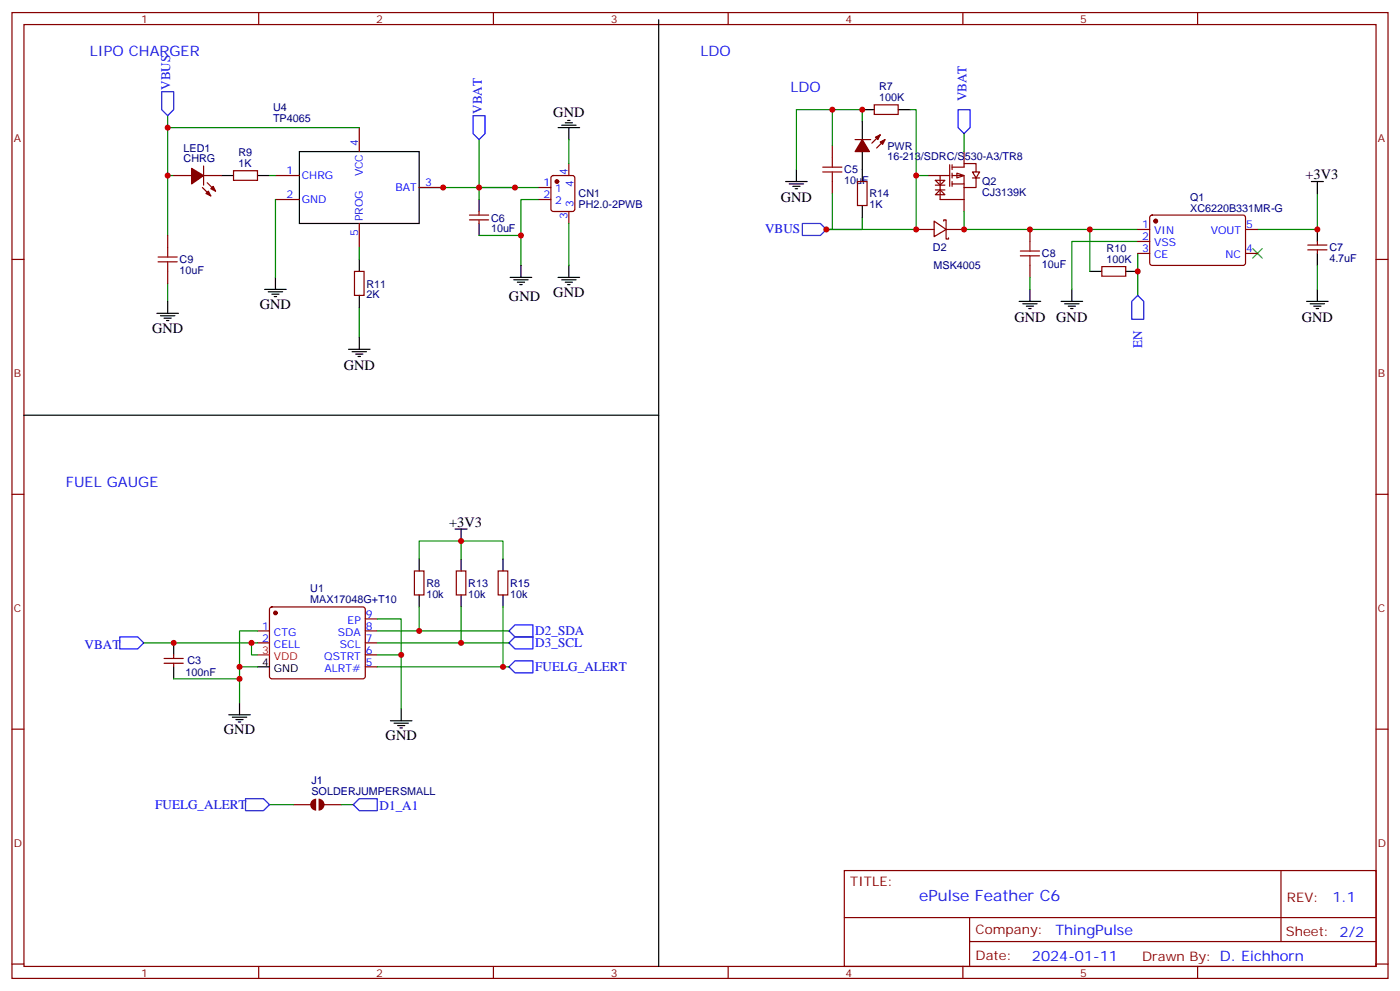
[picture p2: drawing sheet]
<svg xmlns="http://www.w3.org/2000/svg" width="412mm" height="292mm" viewBox="0 0 412 292" stroke-linecap="round" stroke-linejoin="round" font-family="sans-serif">
<g fill="none" stroke="#870000" stroke-width=".35">
<path d="M3.5 3.7h405.4v284.3h-405.4zM7.1 7.2h398.2v277.3h-398.2zM76.2 3.7v3.5M145.3 3.7v3.5M214.5 3.7v3.5M283.6 3.7v3.5M352.8 3.7v3.5M68.8 50.3h7v2.8h-7zM273.4 51.7h6.4M275.5 53.1h2.8l-1.4 1.4zM275.5 57.3l1.4-1.4 1.4 1.4zM275.5 54.5h2.8"/>
<path d="M275.5 55.9h2.8M276.9 51.7v7h7.1M284 44.6v3.6M284 55.2v7.1M3.5 76.4h3.6M303.4 67.6v3.5M303.4 78.1v3.6M385.2 73.6h5.7M385.2 72.1h5.7M388.1 71.1v1M388.1 73.6v1M405.3 76.4h3.6"/>
<path d="M3.5 145.5h3.6M405.3 145.5h3.6M3.5 214.7h3.6M405.3 214.7h3.6M248.7 256.3h156.6v28.2h-156.6zM377.3 256.3v20.9M248.7 270.1h156.5M285.6 277.2h119.6M285.6 270.1v14.2M3.5 283.8h3.6M76.2 284.5v3.5M145.3 284.5v3.5"/>
<path d="M214.5 284.5v3.5M283.6 284.5v3.5M352.8 284.5v3.5M405.3 283.8h3.6"/>
</g>
<path d="M49.4 34v35.3M123.5 55.2h35.2M141.1 41.1v14.1h10.6M158.7 58.7h-5.2v19.4M388.1 57v10.6h-17.7M284 67.6h51.1M335.1 71.1h-19.4v14.1M388.1 78.1v7.1M49.4 83.4v5.3M105.8 90.5v8.8M303.4 81.7v3.5" fill="none" stroke="#008700" stroke-width=".35"/>
<path d="M47.6 27h3.6v5.3l-1.8 1.7-1.8-1.7zM139.3 34h3.6v5.3l-1.8 1.8-1.8-1.8zM282.2 32.3h3.6v5.3l-1.8 1.7-1.8-1.7zM236.4 65.8h5.3l1.7 1.8-1.7 1.7h-5.3z" fill="none" stroke="#00f" stroke-width=".35"/>
<g fill="none" stroke="#000" stroke-width=".35">
<path d="M164.4 37.6h6.3M165.5 36.9h4.2M166.5 36.2h2.1M167.2 35.5h.7M167.6 37.6v3.5M65.3 51.7h3.5M75.8 51.7h3.6M386.3 53.4h3.5M388.1 53.4v3.6M153.5 78.1v3.6M167.6 78.1v3.6M388.1 67.6v3.5"/>
<path d="M388.1 74.6v3.5M46.2 92.3h6.4M47.3 93h4.2M48.3 93.7h2.1M49 94.4h.7M49.4 88.7v3.6M78 85.2h6.3M79 85.9h4.3M80.1 86.6h2.1M80.8 87.3h.7M81.1 81.7v3.5M105.8 99.3v3.5"/>
<path d="M150.3 81.7h6.3M151.3 82.4h4.3M152.4 83.1h2.1M153.1 83.8h.7M164.4 81.7h6.3M165.5 82.4h4.2M166.5 83.1h2.1M167.2 83.8h.7M300.2 88.7h6.4M301.3 89.4h4.2M302.3 90.1h2.1M303 90.8h.7"/>
<path d="M303.4 85.2v3.5M312.6 88.7h6.3M313.6 89.4h4.3M314.7 90.1h2.1M315.4 90.8h.7M315.7 85.2v3.5M384.9 88.7h6.3M385.9 89.4h4.3M387 90.1h2.1M387.7 90.8h.7M388.1 85.2v3.5M102.7 102.8h6.3"/>
<path d="M103.7 103.5h4.2M104.8 104.2h2.1M105.5 105h.7"/>
</g>
<path d="M300.6 73.9h5.6M300.6 75.3h5.6M303.4 71.1v2.8M303.4 75.3v2.8" fill="none" stroke="#a10000" stroke-width=".35"/>
<path d="M369 73.2l2.8 2.8M371.8 73.2l-2.8 2.8" fill="none" stroke="#3c3" stroke-width=".35"/>
<g fill="#fff" stroke="#870000" stroke-width=".35">
<path d="M281.9 51l2.1 .7-2.1 .7z"/>
<path d="M286.5 50.6h2.1l-1.1 1.8z"/>
</g>
<g fill="none" stroke="#870000" stroke-width=".35">
<path d="M105.8 37.6v7M257.5 30.9h7.1v2.8h-7.1zM259.3 39.7l-2.5 2.5M51.2 51.7h5.2M59.6 55.2l2.5 2.5M60 51.7h5.3M60 48.9v5.6M61 53.8l2.5 2.5M81.1 58.7h7.1M81.1 51.7h7.1M123.5 55.2h7M158.7 55.2h3.6"/>
<path d="M158.7 58.7h3.6M162.5 51.9l.5-.2h5.6l.7 .4v9.5l-.4 .6-5.9 .1-.7-.5v-9.4zM167.6 48.2v3.5M245.2 42.9v3.5M245.2 53.4v3.6M251.9 41.1h4.6M252.6 53.4h2.8v7.1h-2.8zM260.7 41.1l-2.5 2.5M279.8 48.5v6.4M280.5 51.7h3.5v3.5h3.5v-2.8M280.5 49.2h3.5v-1h3.5v2.4M280.5 54.2h3.5"/>
<path d="M280.5 48.5v1.4M280.5 51v1.4M280.5 53.4v1.5M286.5 52.4h2.1M49.4 69.3v3.5M49.4 79.9v3.5M104.4 79.9h2.8v7.1h-2.8zM105.8 65.8v7M138.3 64.7h5.6M138.3 63.3h5.6M141.1 62.3v1M141.1 64.7v1.1"/>
<path d="M167.6 62.3v3.5M269.9 67.6h5.3M275.2 65.1l3.5 2.5-3.5 2.1zM278 65.1v-.4h.7v5.7h.7v-.4M278.7 67.6h5.3M324.6 78.5h7v2.8h-7zM335.1 67.6h3.6M335.1 71.1h3.6M335.1 74.6h3.6M338.9 63.5l.5-.2 27.1 .1 .4 .6-.1 13.7-.6 .4h-27.1l-.4-.7v-13.4zM366.9 67.6h3.5M366.9 74.6h3.5"/>
<path d="M79.6 178.9l.5-.2h26.8l.5 .2 .2 .5-.1 20-.6 .4h-27.1l-.4-.7v-19.7zM122.1 168.1h2.8v7.1h-2.8zM134.4 168.1h2.8v7.1h-2.8zM146.8 168.1h2.8v7.1h-2.8zM75.8 185.7h3.6M75.8 189.3h3.6M107.6 185.7h3.5M107.6 189.3h3.5M107.6 196.3h3.5M107.6 192.8h3.5M107.6 182.2h3.5M86.4 236.9h5.3"/>
<path d="M95.2 236.9h5.3"/>
</g>
<g fill="none" stroke="#008700" stroke-width=".35">
<path d="M49.4 37.6h56.4M245.2 32.3v10.6M254 35.8v-3.5h-19.4v17.6M268.1 32.3h1.8v19.4M284 39.3v5.3M49.4 51.7h1.8M79.4 51.7h1.7M81.1 58.7v23M141.1 55.2v3.5M167.6 41.1v7.1M245.2 57v10.6h-1.8M273.4 51.7h-3.5v15.9h-26.5"/>
<path d="M105.8 72.8v3.6M141.1 69.3h12.4M167.6 65.8v12.3M254 64v3.6h-10.6M284 62.3v5.3M321 67.6v12.3M335.1 74.6v12.4M123.5 164.6v-5.3h24.7v5.3M123.5 178.7v7M135.8 178.7v10.6M148.2 178.7v17.6M42.3 189.3h33.5"/>
<path d="M74.1 189.3v3.5h1.7M75.8 196.3h-5.2v10.6M75.8 185.7h-5.2v10.6M111.1 192.8h7.1v15.9M111.1 182.2h7.1v10.6M111.1 185.7h38.8M111.1 189.3h38.8M111.1 196.3h38.8"/>
</g>
<g fill="none" stroke="#000" stroke-width=".35">
<path d="M194 5.8v278.7M254 32.3h3.5M254 35.8v5.3M264.6 32.3h3.5M88.2 44.6h35.3v21.2h-35.3zM141.1 58.7v3.6M231.4 53.4h6.4M232.5 54.2h4.2M233.5 54.9h2.2M234.2 55.6h.7M234.6 49.9v3.5M254 44.6v8.8"/>
<path d="M105.8 76.4v3.5M141.1 65.8v3.5M254 60.5v3.5M321 79.9h3.6M331.6 79.9h3.5M105.8 87v3.5M7.1 122.2h186.9M134.1 155.8h3.5M135.8 155.8v3.5M123.5 164.6v3.5M123.5 175.2v3.5M135.8 164.6v3.5"/>
<path d="M135.8 175.2v3.5M148.2 164.6v3.5M148.2 175.2v3.5M75.8 196.3h3.6M67.4 210.4h6.3M68.4 211.1h4.3M69.5 211.8h2.1M70.2 212.5h.7M70.6 206.9v3.5M115 212.2h6.4M116.1 212.9h4.2M117.1 213.6h2.1"/>
<path d="M117.8 214.3h.7M118.2 208.7v3.5"/>
</g>
<path d="M335.1 87l1.8 1.7v5.3h-3.5v-5.3zM35.3 187.5h5.3l1.7 1.8-1.7 1.7h-5.3zM149.9 189.3l1.8-1.8h5.3v3.5h-5.3zM149.9 196.3l1.8-1.7h5.3v3.5h-5.3zM151.7 184h5.3v3.5h-5.3l-1.8-1.8z" fill="none" stroke="#00f" stroke-width=".35"/>
<path d="M242.4 49.2h5.6M242.4 50.6h5.6M245.2 46.4v2.8M245.2 50.6v2.8M46.6 77.1h5.6M46.6 75.7h5.6M49.4 72.8v2.9M49.4 77.1v2.8" fill="none" stroke="#a10000" stroke-width=".35"/>
<g fill="#870000" stroke="#870000" stroke-width=".35">
<path d="M254 41.1l2.1 3.5h-4.2z"/>
<path d="M257.9 40.4l1.4-.7-.7 1.4z"/>
<path d="M259.3 41.8l1.4-.7-.7 1.4z"/>
<path d="M62.1 55.6l.7-.7 .7 1.4z"/>
<path d="M61.4 56.3l.7 1.4-1.4-.7z"/>
<path d="M56.4 49.6l3.6 2.1-3.6 2.5z"/>
<circle cx="164" cy="53.4" r=".53"/>
<circle cx="340.4" cy="65.1" r=".53"/>
<circle cx="81.1" cy="180.4" r=".53"/>
</g>
<path d="M75.8 192.8h3.6" fill="none" stroke="#f00" stroke-width=".35"/>
<g fill="#870000">
<path d="M93.8 235.1a1.76 1.76 0 0 1 1.8 1.8 1.76 1.76 0 0 1-1.8 1.8z"/>
<path d="M91.9 235.6l1.2-.5v3.6a1.76 1.76 0 0 1-1.6-1.1 1.76 1.76 0 0 1 .4-2z"/>
</g>
<path d="M135.8 159.3v5.3M51.2 199.8h19.4M79.4 236.9h7M100.5 236.9h3.6" fill="none" stroke="#008700" stroke-width=".35"/>
<path d="M48.3 195.3h5.7M48.3 193.9h5.7M51.2 192.8v1.1M51.2 195.3v1" fill="none" stroke="#870000" stroke-width=".35"/>
<path d="M51.2 189.3v3.5M51.2 196.3v3.5" fill="none" stroke="#000" stroke-width=".35"/>
<path d="M72.3 235.1h5.3l1.8 1.8-1.8 1.8h-5.3zM105.8 235.1h5.3v3.6h-5.3l-1.7-1.8z" fill="none" stroke="#00f" stroke-width=".35"/>
<g fill="#c00">
<circle cx="151.7" cy="55.2" r=".88"/>
<circle cx="388.1" cy="67.6" r=".88"/>
<circle cx="284" cy="67.6" r=".88"/>
<circle cx="303.4" cy="67.6" r=".88"/>
<circle cx="321" cy="67.6" r=".88"/>
<circle cx="335.1" cy="79.9" r=".88"/>
<circle cx="269.9" cy="51.7" r=".88"/>
<circle cx="254" cy="32.3" r=".88"/>
<circle cx="269.9" cy="67.6" r=".88"/>
<circle cx="245.2" cy="32.3" r=".88"/>
<circle cx="243.4" cy="67.6" r=".88"/>
<circle cx="49.4" cy="51.7" r=".88"/>
<circle cx="49.4" cy="37.6" r=".88"/>
<circle cx="130.5" cy="55.2" r=".88"/>
<circle cx="141.1" cy="55.2" r=".88"/>
<circle cx="153.5" cy="69.3" r=".88"/>
<circle cx="123.5" cy="185.7" r=".88"/>
<circle cx="135.8" cy="189.3" r=".88"/>
<circle cx="70.6" cy="196.3" r=".88"/>
<circle cx="74.1" cy="189.3" r=".88"/>
<circle cx="118.2" cy="192.8" r=".88"/>
<circle cx="148.2" cy="196.3" r=".88"/>
<circle cx="135.8" cy="159.3" r=".88"/>
<circle cx="51.2" cy="189.3" r=".88"/>
<circle cx="70.6" cy="199.8" r=".88"/>
</g>
<text font-size="4.6" fill="#00f" x="270.8" y="265.3">ePulse Feather C6</text>
<g font-size="4.2" fill="#00f">
<text x="26.5" y="16.4">LIPO CHARGER</text>
<text x="206.4" y="16.4">LDO</text>
<text x="232.8" y="27">LDO</text>
<text x="19.4" y="143.4">FUEL GAUGE</text>
<text x="392.5" y="265.6">1.1</text>
<text x="310.9" y="275.1">ThingPulse</text>
<text x="304" y="282.9">2024-01-11</text>
</g>
<g font-size="4.2">
<text x="163" y="34.4">GND</text>
<text x="384.5" y="52.7">+3V3</text>
<text x="230" y="59.5">GND</text>
<text x="149.9" y="88.7">GND</text>
<text x="163" y="87.3">GND</text>
<text x="76.6" y="90.8">GND</text>
<text x="298.8" y="94.8">GND</text>
<text x="311.1" y="94.8">GND</text>
<text x="383.5" y="94.8">GND</text>
<text x="44.8" y="97.9">GND</text>
<text x="101.2" y="108.9">GND</text>
<text x="132.3" y="155">+3V3</text>
<text x="66" y="216.1">GND</text>
<text x="113.6" y="217.8">GND</text>
</g>
<g font-size="3.9" fill="#00f">
<text x="50.2" y="26.5" transform="rotate(-90 50.2 26.5)">VBUS</text>
<text x="284.7" y="29.9" transform="rotate(-90 284.7 29.9)">VBAT</text>
<text x="141.9" y="33.5" transform="rotate(-90 141.9 33.5)">VBAT</text>
<text x="225.4" y="68.7">VBUS</text>
<text x="336.4" y="102.5" transform="rotate(-90 336.4 102.5)">EN</text>
<text x="24.9" y="191">VBAT</text>
<text x="157.7" y="187">D2_SDA</text>
<text x="157.7" y="190.5">D3_SCL</text>
<text x="157.7" y="197.4">FUELG_ALERT</text>
<text x="45.7" y="238.3">FUELG_ALERT</text>
<text x="111.8" y="238.4">D1_A1</text>
</g>
<g font-size="3.9" fill="#800">
<text x="250.5" y="260.9">TITLE:</text>
<text x="379.1" y="265.6">REV:</text>
<text x="287.4" y="275.1">Company:</text>
<text x="378.7" y="275.7">Sheet: 2/2</text>
<text x="287.4" y="282.8">Date:</text>
<text x="336.4" y="282.8">Drawn By: D. Eichhorn</text>
</g>
<g font-size="3.2" fill="#800">
<text x="41.6" y="6.7">1</text>
<text x="110.8" y="6.7">2</text>
<text x="179.9" y="6.7">3</text>
<text x="249.1" y="6.7">4</text>
<text x="318.2" y="6.7">5</text>
<text x="4.1" y="41.8">A</text>
<text x="405.9" y="41.8">A</text>
<text x="4.1" y="110.9">B</text>
<text x="405.9" y="110.9">B</text>
<text x="4.1" y="180.1">C</text>
<text x="405.9" y="180.1">C</text>
<text x="4.1" y="249.2">D</text>
<text x="405.9" y="249.2">D</text>
<text x="41.6" y="287.5">1</text>
<text x="110.8" y="287.5">2</text>
<text x="179.9" y="287.5">3</text>
<text x="249.1" y="287.5">4</text>
<text x="318.2" y="287.5">5</text>
</g>
<g font-size="3.2" fill="#000080">
<text x="258.9" y="29.8">100K</text>
<text x="258.9" y="26.6">R7</text>
<text x="80.4" y="35.8">TP4065</text>
<text x="80.4" y="32.6">U4</text>
<text x="54.1" y="47.8">CHRG</text>
<text x="54.1" y="44.6">LED1</text>
<text x="70.2" y="46">R9</text>
<text x="261.4" y="47.2">16-213/SDRC/S530-A3/TR8</text>
<text x="261.4" y="44.1">PWR</text>
<text x="70.2" y="49.2">1K</text>
<text x="248.7" y="51.1">C5</text>
<text x="170.4" y="58.1">CN1</text>
<text x="248.7" y="54.2">10uF</text>
<text x="256.1" y="58.1">R14</text>
<text x="289.3" y="57.8">CJ3139K</text>
<text x="289.3" y="54.6">Q2</text>
<text x="350.6" y="59.1">Q1</text>
<text x="144.6" y="65.2">C6</text>
<text x="170.4" y="61.3">PH2.0-2PWB</text>
<text x="256.1" y="61.3">1K</text>
<text x="350.6" y="62.3">XC6220B331MR-G</text>
<text x="144.6" y="68.4">10uF</text>
<text x="52.9" y="77.5">C9</text>
<text x="274.8" y="74">D2</text>
<text x="306.9" y="75.8">C8</text>
<text x="326" y="77.4">100K</text>
<text x="326" y="74.3">R10</text>
<text x="391.6" y="77.2">4.7uF</text>
<text x="391.6" y="74">C7</text>
<text x="52.9" y="80.7">10uF</text>
<text x="275" y="79.3">MSK4005</text>
<text x="306.9" y="78.9">10uF</text>
<text x="107.9" y="87.8">2K</text>
<text x="107.9" y="84.6">R11</text>
<text x="125.6" y="172.7">R8</text>
<text x="137.9" y="172.7">R13</text>
<text x="150.3" y="172.7">R15</text>
<text x="91.4" y="177.6">MAX17048G+T10</text>
<text x="91.4" y="174.4">U1</text>
<text x="125.6" y="175.9">10k</text>
<text x="137.9" y="175.9">10k</text>
<text x="150.3" y="175.9">10k</text>
<text x="55.2" y="195.6">C3</text>
<text x="54.7" y="198.9">100nF</text>
<text x="91.7" y="230.9">J1</text>
<text x="91.7" y="234.1">SOLDERJUMPERSMALL</text>
</g>
<g font-size="3.2" fill="#00f">
<text x="105.5" y="42.9" transform="rotate(-90 105.5 42.9)">4</text>
<text x="84.4" y="51.3">1</text>
<text x="88.9" y="52.7">CHRG</text>
<text x="106.9" y="51.9" transform="rotate(-90 106.9 51.9)">VCC</text>
<text x="167.2" y="51.5" transform="rotate(-90 167.2 51.5)">4</text>
<text x="84.4" y="58.4">2</text>
<text x="88.9" y="59.8">GND</text>
<text x="116.5" y="56.3">BAT</text>
<text x="125.2" y="54.9">3</text>
<text x="160.1" y="54.9">1</text>
<text x="160.1" y="58.4">2</text>
<text x="163.6" y="56.6">1</text>
<text x="169" y="55" transform="rotate(-90 169 55)">4</text>
<text x="106.9" y="65.1" transform="rotate(-90 106.9 65.1)">PROG</text>
<text x="163.6" y="60.1">2</text>
<text x="167.2" y="64.5" transform="rotate(-90 167.2 64.5)">3</text>
<text x="169" y="61" transform="rotate(-90 169 61)">3</text>
<text x="105.5" y="69.6" transform="rotate(-90 105.5 69.6)">5</text>
<text x="336.5" y="67.2">1</text>
<text x="336.5" y="70.7">2</text>
<text x="340" y="69">VIN</text>
<text x="356.6" y="69">VOUT</text>
<text x="367.1" y="67.2">5</text>
<text x="336.5" y="74.3">3</text>
<text x="340" y="72.5">VSS</text>
<text x="340" y="76">CE</text>
<text x="361" y="76">NC</text>
<text x="367.1" y="74.3">4</text>
<text x="77.2" y="185.4">1</text>
<text x="102.4" y="183.6">EP</text>
<text x="107.8" y="185.4">8</text>
<text x="107.8" y="181.9">9</text>
<text x="77.2" y="188.9">2</text>
<text x="80.7" y="187.1">CTG</text>
<text x="80.7" y="190.7">CELL</text>
<text x="99.5" y="187.1">SDA</text>
<text x="100.1" y="190.7">SCL</text>
<text x="107.8" y="188.9">7</text>
<text x="95.5" y="194.2">QSTRT</text>
<text x="95.6" y="197.7">ALRT#</text>
<text x="107.8" y="196">5</text>
<text x="107.8" y="192.4">6</text>
</g>
<g font-size="3.2" fill="#f00">
<text x="77.2" y="192.4">3</text>
<text x="80.7" y="194.2">VDD</text>
</g>
<g font-size="3.2">
<text x="77.2" y="196">4</text>
<text x="80.7" y="197.7">GND</text>
</g>
</svg>
